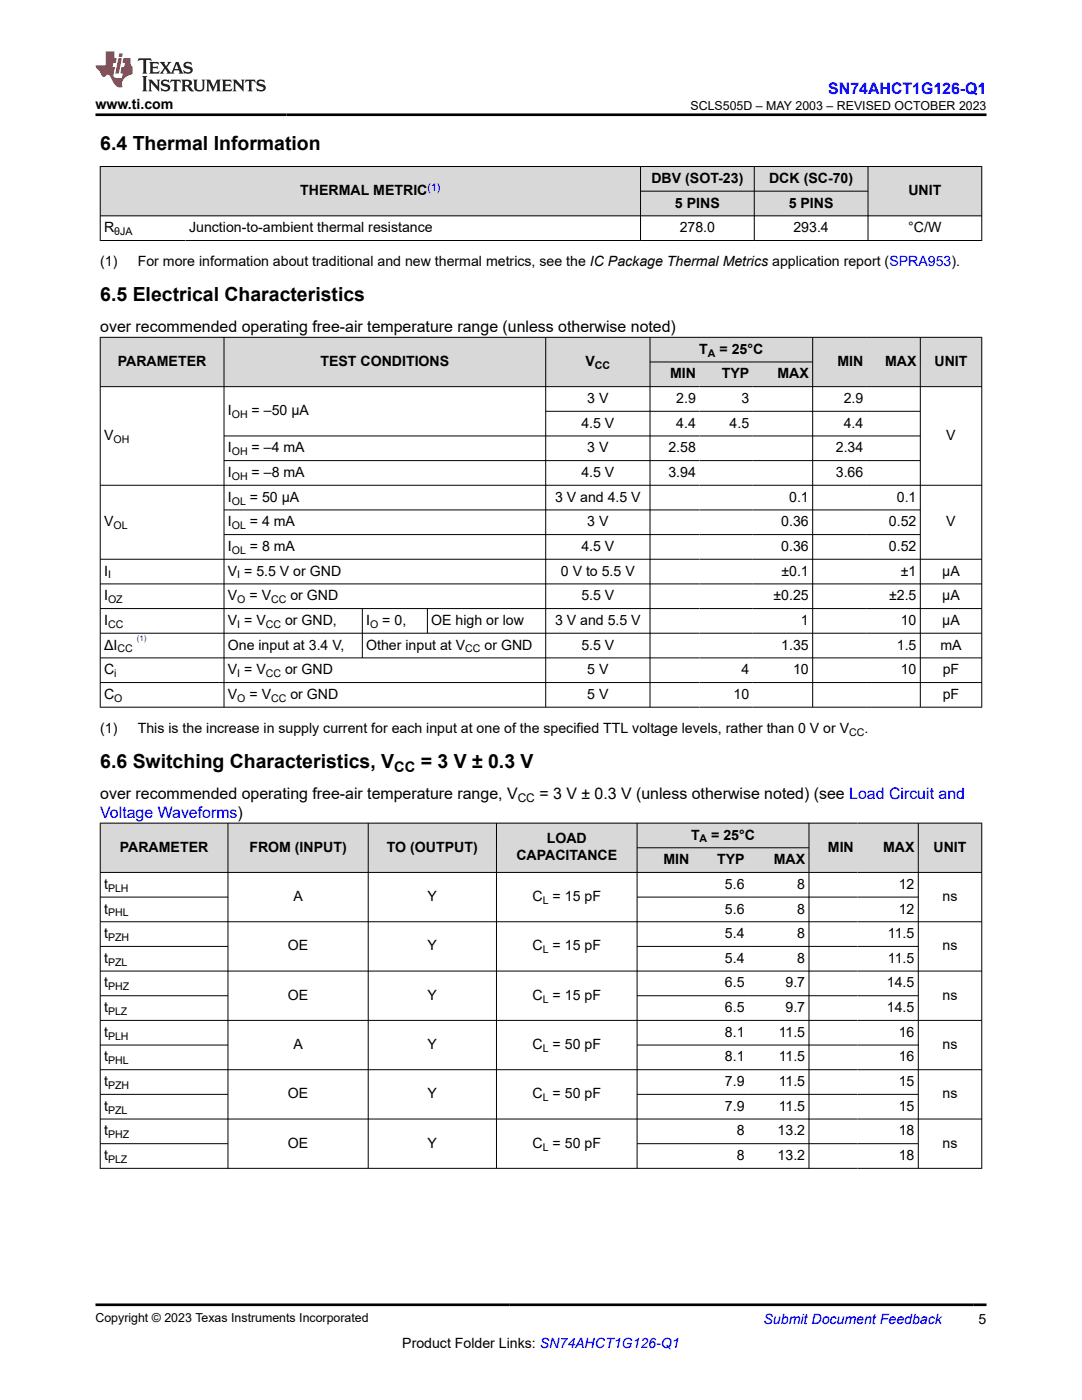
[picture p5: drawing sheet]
<svg xmlns="http://www.w3.org/2000/svg" width="216mm" height="279mm" viewBox="0 0 216 279" stroke-linecap="round" stroke-linejoin="round" font-family="sans-serif">
<g fill="#d8d8d8">
<path d="M20 33.2h175.9v5h-175.9z" fill-rule="evenodd"/>
<path d="M20.1 33.3h107.6v9.7h-107.6z" fill-rule="evenodd"/>
<path d="M127.9 33.3h22.5v4.8h-22.5z" fill-rule="evenodd"/>
<path d="M150.6 33.3h22.5v4.8h-22.5z" fill-rule="evenodd"/>
<path d="M173.3 33.3h22.5v9.7h-22.5z" fill-rule="evenodd"/>
<path d="M127.9 38.2h22.5v4.8h-22.5z" fill-rule="evenodd"/>
<path d="M150.6 38.2h22.5v4.8h-22.5z" fill-rule="evenodd"/>
</g>
<path d="M19.9 33.2h176.1M20 33.2v14.9M127.8 33.2v14.9M127.8 38.2h45.5M150.5 33.2v14.9M173.2 33.2v14.9M195.9 33.2v14.9M19.9 43.1h176.1M19.9 48h176.1" fill="none" stroke="#000" stroke-width=".2"/>
<g fill="#d8d8d8">
<path d="M20 67.3h175.9v4.9h-175.9z" fill-rule="evenodd"/>
<path d="M20.1 67.4h24.5v9.7h-24.5z" fill-rule="evenodd"/>
<path d="M44.8 67.4h64v9.7h-64z" fill-rule="evenodd"/>
<path d="M109 67.4h20.6v9.7h-20.6z" fill-rule="evenodd"/>
<path d="M129.8 67.4h32.3v4.8h-32.3z" fill-rule="evenodd"/>
<path d="M162.2 67.4h10.8v9.7h-10.8z" fill-rule="evenodd"/>
<path d="M173 67.4h10.6v9.7h-10.6z" fill-rule="evenodd"/>
<path d="M183.7 67.4h12.1v9.7h-12.1z" fill-rule="evenodd"/>
<path d="M129.8 72.3h9.8v4.8h-9.8z" fill-rule="evenodd"/>
<path d="M139.6 72.3h10.6v4.8h-10.6z" fill-rule="evenodd"/>
<path d="M150.2 72.3h11.9v4.8h-11.9z" fill-rule="evenodd"/>
</g>
<g fill="none" stroke="#000" stroke-width=".2">
<path d="M19.9 67.3h176.1M19.9 77.2h176.1M20 67.3v73.9M44.7 67.3v73.9M108.9 67.3v73.9M129.7 67.3v73.9M129.7 72.2h32.5M162.2 67.3v73.9M183.6 67.3v73.9M195.9 67.3v73.9M19.9 96.8h176.1M44.7 87h139"/>
<path d="M44.7 91.9h139M108.9 82.1h74.8M19.9 111.6h176.1M19.9 116.5h176.1M44.7 101.8h139M44.7 106.7h139M19.9 121.5h176.1M19.9 126.4h176.1M19.9 131.3h176.1M19.9 136.2h176.1M72.3 121.5v9.9M85.3 121.5v4.9"/>
<path d="M19.9 141.1h176.1"/>
</g>
<g fill="#d8d8d8">
<path d="M20 164.3h175.9v4.9h-175.9z" fill-rule="evenodd"/>
<path d="M20.1 164.3h25.3v9.8h-25.3z" fill-rule="evenodd"/>
<path d="M45.5 164.3h27.9v9.8h-27.9z" fill-rule="evenodd"/>
<path d="M73.5 164.3h25.5v9.8h-25.5z" fill-rule="evenodd"/>
<path d="M99.1 164.3h28v9.8h-28z" fill-rule="evenodd"/>
<path d="M127.2 164.3h34.2v4.8h-34.2z" fill-rule="evenodd"/>
<path d="M161.5 164.3h9.6v9.8h-9.6z" fill-rule="evenodd"/>
<path d="M171.1 164.3h12.1v9.8h-12.1z" fill-rule="evenodd"/>
<path d="M183.3 164.3h12.5v9.8h-12.5z" fill-rule="evenodd"/>
<path d="M127.2 169.3h11.1v4.8h-11.1z" fill-rule="evenodd"/>
<path d="M138.3 169.3h11v4.8h-11z" fill-rule="evenodd"/>
<path d="M149.3 169.3h12.1v4.8h-12.1z" fill-rule="evenodd"/>
</g>
<g fill="none" stroke="#000" stroke-width=".2">
<path d="M19.9 164.3h176.1M19.9 174.1h176.1M19.9 179h25.6M20 164.2v69M45.5 164.2v69M73.5 164.2v69M99.1 164.2v69M127.1 164.2v69M127.1 169.2h34.4M127.1 179h56.2M161.4 164.2v69M183.2 164.2v69"/>
<path d="M195.9 164.2v69M19.9 188.9h25.6M19.9 193.8h176.1M19.9 198.7h25.6M127.1 188.9h56.2M127.1 198.7h56.2M196 184h-176.1M19.9 203.6h176.1M19.9 208.6h25.6M19.9 213.5h176.1M19.9 218.4h25.6M127.1 208.6h56.2"/>
<path d="M127.1 218.4h56.2M19.9 228.2h25.6M19.9 233.2h176.1M127.1 228.2h56.2M196 223.3h-176.1"/>
</g>
<path d="M27.7 11.6l-.2 .6 .5-.2h.6v.1v2.2l-.2 .4h1l-.2-.4v-2.2v-.1h.5l.5 .2-.1-.6zM29.8 12.4l.2 .3v1.6l-.2 .4h1.9l.1-.6a1.08 1.08 0 0 1-1.3 .2v-.7h.6l.4 .2v-.7l-.4 .2h-.6v-.5l.2-.2a1 1 0 0 1 1 .3l-.1-.5zM31.8 12.4l1 1.1-1 1.2h.9l-.2-.2 .4-.8 .5 .8-.2 .2h1.6l-.2-.2 .1-.5h1l.1 .5-.1 .2h.9l-.2-.4-.8-1.9h-.5l-1 2.1-.8-1.1 .9-1h-.8l.2 .2-.5 .6-.3-.6 .1-.2zM35.2 12.8l.4 1h-.8zM36.8 12.5a.65 .65 0 0 0-.2 .7 .65 .65 0 0 0 .6 .5l.7 .1 .1 .3a.79 .79 0 0 1-.7 .4 .79 .79 0 0 1-.7-.5l.1 .7 .2-.1a.93 .93 0 0 0 1.1 0 .93 .93 0 0 0 .4-.9 1.46 1.46 0 0 0-1.2-.6l-.1-.3a1.09 1.09 0 0 1 1.2 .2l-.2-.6-.1 .1-.6-.2zM28.4 15.2l.2 .4v2.2l-.2 .4h1l-.2-.4v-2.2l.2-.4zM29.6 15.9l.2 .4v1.5l-.2 .4h.8l-.3-.4v-1.3l1.7 1.8v-2l.2-.4h-.8l.2 .2 .1 1.1-1.2-1.3zM32.3 16a.65 .65 0 0 0-.2 .8 .65 .65 0 0 0 .7 .4l.6 .2 .1 .2a.79 .79 0 0 1-.7 .4 .79 .79 0 0 1-.7-.5l.1 .7 .2-.1a.93 .93 0 0 0 1.1 .1 .93 .93 0 0 0 .4-1 1.46 1.46 0 0 0-1.2-.5l-.1-.4a1.09 1.09 0 0 1 1.2 .2l-.2-.6-.1 .1-.6-.1zM34.1 15.9l-.1 .6a.63 .63 0 0 1 .7-.3l.1 1.6-.3 .4h1l-.2-.4v-1.6a.66 .66 0 0 1 .8 .3l-.1-.6zM36.2 15.9l.2 .4v1.5l-.2 .4h.9l-.2-.2v-.7h.5l.1 .2a.79 .79 0 0 0 1.2 .6l-1-.9a.61 .61 0 0 0 .6-.6 .61 .61 0 0 0-.5-.7zM36.9 16.2h.2a.47 .47 0 0 1 .5 .1 .47 .47 0 0 1 .1 .5l-.2 .1-.6 .1zM38.5 15.9l.2 .2a2.27 2.27 0 0 0 .4 2 1.04 1.04 0 0 0 1.7-.7v-1.3l.2-.2h-.8l.2 .4v1.1a.6 .6 0 0 1-.6 .6 .6 .6 0 0 1-.6-.6v-1.1l.3-.4zM41.1 15.9l.2 .4v1.5l-.2 .4h.7l-.2-.4v-1.4l.9 1.9 .8-1.9v1.4l-.2 .4h1l-.3-.4v-1.5l.3-.4h-.8l-.7 1.5-.7-1.5zM44.3 15.9l.2 .4v1.5l-.2 .4h1.9l.1-.6a1.09 1.09 0 0 1-1.3 .2v-.7h.6l.4 .2v-.6l-.4 .2h-.6v-.6l.2-.1a1.01 1.01 0 0 1 1 .3l-.1-.6zM46.4 15.9l.3 .4v1.5l-.3 .4h.8l-.2-.4v-1.3l1.6 1.8v-2l.2-.4h-.7l.2 .2v1.1l-1.2-1.3zM49 15.9l-.1 .6a.63 .63 0 0 1 .8-.3v1.6l-.3 .4h1l-.2-.4v-1.6a.66 .66 0 0 1 .8 .3l-.1-.6zM51.4 16a.65 .65 0 0 0-.2 .8 .65 .65 0 0 0 .6 .4l.6 .2 .2 .2a.79 .79 0 0 1-.8 .4 .79 .79 0 0 1-.6-.5l.1 .7 .2-.1a.93 .93 0 0 0 1 .1 .93 .93 0 0 0 .5-1 1.46 1.46 0 0 0-1.3-.5l-.1-.4a1.09 1.09 0 0 1 1.3 .2l-.2-.6-.2 .1-.5-.1z" fill="#231f20"/>
<path d="M21.1 10.3v2.7h-2.1l.1 .4 .9 1a.95 .95 0 0 0 .9 .9 .59 .59 0 0 1 .6-.4 .59 .59 0 0 1 .5 .3l.4 .8a1.59 1.59 0 0 0 2.1 1.4 1.61 1.61 0 0 1 1-2.3l1-.3-.1-1.5a1.59 1.59 0 0 1-.4-1.7h-1.4l-.2 .9h.5l-.1 .9h-.5l-.2 .9v.3l.4 .1-.2 .9h-.6a.73 .73 0 0 1-1.1-.7l.3-1.5h-.5l.2-.9h.5l.2-.9h-.5v-1.3zM23.6 11.6l-.6 3.1h.7l.6-3.1zM23.8 10.7l-.1 .6h.7l.1-.6z" fill="#ed1c24"/>
<path d="M19 22.9h177.8M19 260.4h177.8" fill="none" stroke="#000" stroke-width=".53"/>
<g font-size="3.9">
<text x="20" y="29.9">6.4 Thermal Information</text>
<text x="20" y="60.1">6.5 Electrical Characteristics</text>
<text x="20" y="153.3">6.6 Switching Characteristics, V</text>
<text x="83.9" y="153.3">= 3 V ± 0.3 V</text>
</g>
<g font-size="3.2" fill="#00f">
<text x="165.3" y="18.7">SN74AHCT1G126-Q1</text>
<text x="20" y="163.2">Voltage Waveforms)</text>
</g>
<g font-size="3.2">
<text x="20" y="66.3">over recommended operating free-air temperature range (unless otherwise noted)</text>
<text x="20" y="159.4">over recommended operating free-air temperature range, V</text>
<text x="107.6" y="159.4">= 3 V ± 0.3 V (unless otherwise noted) (see Load Circuit and</text>
</g>
<text font-size="2.9" x="78.7" y="154">CC</text>
<g font-size="2.8">
<text x="19" y="21.8">www.ti.com</text>
<text x="59.9" y="39">THERMAL METRIC</text>
<text x="130" y="36.5">DBV (SOT-23)</text>
<text x="134.7" y="41.4">5 PINS</text>
<text x="153.5" y="36.5">DCK (SC-70)</text>
<text x="157.4" y="41.4">5 PINS</text>
<text x="181.3" y="39">UNIT</text>
<text x="20.8" y="46.3">R</text>
<text x="37.7" y="46.3">Junction-to-ambient thermal resistance</text>
<text x="135.6" y="46.3">278.0</text>
<text x="158.3" y="46.3">293.4</text>
<text x="181.2" y="46.3">°C/W</text>
<text x="20" y="53.1">(1)</text>
<text x="27.5" y="53.1">For more information about traditional and new thermal metrics, see the IC Package Thermal Metrics application report (SPRA953).</text>
<text x="139.5" y="70.6">T</text>
<text x="143.6" y="70.6">= 25°C</text>
<text x="23.5" y="73.1">PARAMETER</text>
<text x="63.9" y="73.1">TEST CONDITIONS</text>
<text x="116.8" y="73.1">V</text>
<text x="133.7" y="75.5">MIN</text>
<text x="144" y="75.5">TYP</text>
<text x="155.1" y="75.5">MAX</text>
<text x="167.1" y="73.1">MIN</text>
<text x="176.6" y="73.1">MAX</text>
<text x="186.5" y="73.1">UNIT</text>
<text x="45.5" y="82.9">I</text>
<text x="50.2" y="82.9">= –50 µA</text>
<text x="117.2" y="80.4">3 V</text>
<text x="134.9" y="80.4">2.9</text>
<text x="147.9" y="80.4">3</text>
<text x="168.3" y="80.4">2.9</text>
<text x="20.8" y="87.8">V</text>
<text x="116" y="85.4">4.5 V</text>
<text x="134.9" y="85.4">4.4</text>
<text x="145.6" y="85.4">4.5</text>
<text x="168.3" y="85.4">4.4</text>
<text x="188.8" y="87.8">V</text>
<text x="45.5" y="90.3">I</text>
<text x="45.5" y="95.2">I</text>
<text x="50.2" y="90.3">= –4 mA</text>
<text x="50.2" y="95.2">= –8 mA</text>
<text x="116" y="95.2">4.5 V</text>
<text x="117.2" y="90.3">3 V</text>
<text x="133.4" y="90.3">2.58</text>
<text x="133.4" y="95.2">3.94</text>
<text x="166.8" y="90.3">2.34</text>
<text x="166.8" y="95.2">3.66</text>
<text x="45.5" y="100.1">I</text>
<text x="49.9" y="100.1">= 50 µA</text>
<text x="110.7" y="100.1">3 V and 4.5 V</text>
<text x="157.5" y="100.1">0.1</text>
<text x="178.9" y="100.1">0.1</text>
<text x="20.8" y="105">V</text>
<text x="45.5" y="105">I</text>
<text x="49.9" y="105">= 4 mA</text>
<text x="117.2" y="105">3 V</text>
<text x="155.9" y="105">0.36</text>
<text x="177.4" y="105">0.52</text>
<text x="188.8" y="105">V</text>
<text x="45.5" y="110">I</text>
<text x="49.9" y="110">= 8 mA</text>
<text x="116" y="110">4.5 V</text>
<text x="155.9" y="110">0.36</text>
<text x="177.4" y="110">0.52</text>
<text x="20.8" y="114.9">I</text>
<text x="20.8" y="119.8">I</text>
<text x="45.5" y="114.9">V = 5.5 V or GND</text>
<text x="45.5" y="119.8">V</text>
<text x="49.8" y="119.8">= V</text>
<text x="57.9" y="119.8">or GND</text>
<text x="111.9" y="114.9">0 V to 5.5 V</text>
<text x="116" y="119.8">5.5 V</text>
<text x="154.3" y="119.8">±0.25</text>
<text x="155.9" y="114.9">±0.1</text>
<text x="177.4" y="119.8">±2.5</text>
<text x="179.8" y="114.9">±1</text>
<text x="188" y="114.9">µA</text>
<text x="188" y="119.8">µA</text>
<text x="20.8" y="124.7">I</text>
<text x="45.5" y="124.7">V = V</text>
<text x="56.9" y="124.7">or GND,</text>
<text x="73.1" y="124.7">I</text>
<text x="76.3" y="124.7">= 0,</text>
<text x="86.1" y="124.7">OE high or low</text>
<text x="110.7" y="124.7">3 V and 5.5 V</text>
<text x="159.8" y="124.7">1</text>
<text x="179.7" y="124.7">10</text>
<text x="188" y="124.7">µA</text>
<text x="20.8" y="129.6">ΔI</text>
<text x="45.5" y="129.6">One input at 3.4 V,</text>
<text x="73.1" y="129.6">Other input at V</text>
<text x="96.7" y="129.6">or GND</text>
<text x="116" y="129.6">5.5 V</text>
<text x="155.9" y="129.6">1.35</text>
<text x="178.9" y="129.6">1.5</text>
<text x="187.7" y="129.6">mA</text>
<text x="20.8" y="134.6">C</text>
<text x="45.5" y="134.6">V = V</text>
<text x="56.9" y="134.6">or GND</text>
<text x="117.2" y="134.6">5 V</text>
<text x="147.9" y="134.6">4</text>
<text x="158.3" y="134.6">10</text>
<text x="179.7" y="134.6">10</text>
<text x="188.1" y="134.6">pF</text>
<text x="20.8" y="139.5">C</text>
<text x="45.5" y="139.5">V</text>
<text x="49.8" y="139.5">= V</text>
<text x="57.9" y="139.5">or GND</text>
<text x="117.2" y="139.5">5 V</text>
<text x="146.4" y="139.5">10</text>
<text x="188.1" y="139.5">pF</text>
<text x="20" y="146.3">(1)</text>
<text x="27.5" y="146.3">This is the increase in supply current for each input at one of the specified TTL voltage levels, rather than 0 V or V</text>
<text x="172.5" y="146.3">.</text>
<text x="137.9" y="167.5">T</text>
<text x="141.9" y="167.5">= 25°C</text>
<text x="23.9" y="170">PARAMETER</text>
<text x="49.8" y="170">FROM (INPUT)</text>
<text x="77.2" y="170">TO (OUTPUT)</text>
<text x="103" y="171.7">CAPACITANCE</text>
<text x="109.1" y="168.3">LOAD</text>
<text x="132.4" y="172.5">MIN</text>
<text x="143.1" y="172.5">TYP</text>
<text x="154.4" y="172.5">MAX</text>
<text x="165.2" y="170">MIN</text>
<text x="176.2" y="170">MAX</text>
<text x="186.3" y="170">UNIT</text>
<text x="20.8" y="177.4">t</text>
<text x="58.5" y="179.8">A</text>
<text x="85.3" y="179.8">Y</text>
<text x="106.3" y="179.8">C = 15 pF</text>
<text x="144.6" y="177.4">5.6</text>
<text x="159.1" y="177.4">8</text>
<text x="179.3" y="177.4">12</text>
<text x="188.1" y="179.8">ns</text>
<text x="20.8" y="182.3">t</text>
<text x="144.6" y="182.3">5.6</text>
<text x="159.1" y="182.3">8</text>
<text x="179.3" y="182.3">12</text>
<text x="20.8" y="187.2">t</text>
<text x="57.4" y="189.7">OE</text>
<text x="85.3" y="189.7">Y</text>
<text x="106.3" y="189.7">C = 15 pF</text>
<text x="144.6" y="187.2">5.4</text>
<text x="159.1" y="187.2">8</text>
<text x="177.2" y="187.2">11.5</text>
<text x="188.1" y="189.7">ns</text>
<text x="20.8" y="192.2">t</text>
<text x="20.8" y="197.1">t</text>
<text x="144.6" y="192.2">5.4</text>
<text x="144.6" y="197.1">6.5</text>
<text x="156.7" y="197.1">9.7</text>
<text x="159.1" y="192.2">8</text>
<text x="177" y="197.1">14.5</text>
<text x="177.2" y="192.2">11.5</text>
<text x="20.8" y="202">t</text>
<text x="57.4" y="199.5">OE</text>
<text x="85.3" y="199.5">Y</text>
<text x="106.3" y="199.5">C = 15 pF</text>
<text x="144.6" y="202">6.5</text>
<text x="156.7" y="202">9.7</text>
<text x="177" y="202">14.5</text>
<text x="188.1" y="199.5">ns</text>
<text x="20.8" y="206.9">t</text>
<text x="58.5" y="209.4">A</text>
<text x="85.3" y="209.4">Y</text>
<text x="106.3" y="209.4">C = 50 pF</text>
<text x="144.6" y="206.9">8.1</text>
<text x="155.4" y="206.9">11.5</text>
<text x="179.3" y="206.9">16</text>
<text x="188.1" y="209.4">ns</text>
<text x="20.8" y="211.8">t</text>
<text x="144.6" y="211.8">8.1</text>
<text x="155.4" y="211.8">11.5</text>
<text x="179.3" y="211.8">16</text>
<text x="20.8" y="216.8">t</text>
<text x="20.8" y="221.7">t</text>
<text x="57.4" y="219.2">OE</text>
<text x="85.3" y="219.2">Y</text>
<text x="106.3" y="219.2">C = 50 pF</text>
<text x="144.6" y="216.8">7.9</text>
<text x="144.6" y="221.7">7.9</text>
<text x="155.4" y="216.8">11.5</text>
<text x="155.4" y="221.7">11.5</text>
<text x="179.3" y="216.8">15</text>
<text x="179.3" y="221.7">15</text>
<text x="188.1" y="219.2">ns</text>
<text x="20.8" y="226.6">t</text>
<text x="147" y="226.6">8</text>
<text x="155.2" y="226.6">13.2</text>
<text x="179.3" y="226.6">18</text>
<text x="20.8" y="231.5">t</text>
<text x="57.4" y="229.1">OE</text>
<text x="85.3" y="229.1">Y</text>
<text x="106.3" y="229.1">C = 50 pF</text>
<text x="147" y="231.5">8</text>
<text x="155.2" y="231.5">13.2</text>
<text x="179.3" y="231.5">18</text>
<text x="188.1" y="229.1">ns</text>
<text x="80.3" y="269">Product Folder Links: SN74AHCT1G126-Q1</text>
<text x="195.3" y="264.2">5</text>
</g>
<text font-size="2.8" fill="#00f" x="152.4" y="264.2">Submit Document Feedback</text>
<g font-size="2.5">
<text x="137.8" y="21.9">SCLS505D – MAY 2003 – REVISED OCTOBER 2023</text>
<text x="19" y="263.9">Copyright © 2023 Texas Instruments Incorporated</text>
</g>
<text font-size="2.4" x="103.3" y="160">CC</text>
<text font-size="2.1" fill="#00f" x="85.3" y="38">(1)</text>
<g font-size="2.1">
<text x="22.8" y="46.9">θJA</text>
<text x="141.3" y="71.2">A</text>
<text x="118.7" y="73.6">CC</text>
<text x="46.3" y="83.5">OH</text>
<text x="22.6" y="88.4">OH</text>
<text x="46.3" y="90.8">OH</text>
<text x="46.3" y="95.8">OH</text>
<text x="46.3" y="100.7">OL</text>
<text x="22.6" y="105.6">OL</text>
<text x="46.3" y="105.6">OL</text>
<text x="46.3" y="110.5">OL</text>
<text x="21.6" y="115.4">I</text>
<text x="47.3" y="115.4">I</text>
<text x="21.6" y="120.4">OZ</text>
<text x="21.6" y="125.3">CC</text>
<text x="47.3" y="120.4">O</text>
<text x="47.3" y="125.3">I</text>
<text x="53" y="125.3">CC</text>
<text x="54.1" y="120.4">CC</text>
<text x="73.9" y="125.3">O</text>
<text x="23.4" y="130.2">CC</text>
<text x="92.8" y="130.2">CC</text>
<text x="22.8" y="135.1">i</text>
<text x="47.3" y="135.1">I</text>
<text x="53" y="135.1">CC</text>
<text x="22.8" y="140.1">O</text>
<text x="47.3" y="140.1">O</text>
<text x="54.1" y="140.1">CC</text>
<text x="169.5" y="146.9">CC</text>
<text x="139.6" y="168.1">A</text>
<text x="21.6" y="178">PLH</text>
<text x="21.6" y="182.9">PHL</text>
<text x="108.3" y="180.4">L</text>
<text x="21.6" y="187.8">PZH</text>
<text x="108.3" y="190.3">L</text>
<text x="21.6" y="192.7">PZL</text>
<text x="21.6" y="197.6">PHZ</text>
<text x="21.6" y="202.6">PLZ</text>
<text x="108.3" y="200.1">L</text>
<text x="21.6" y="207.5">PLH</text>
<text x="108.3" y="209.9">L</text>
<text x="21.6" y="212.4">PHL</text>
<text x="21.6" y="217.3">PZH</text>
<text x="108.3" y="219.8">L</text>
<text x="21.6" y="222.2">PZL</text>
<text x="21.6" y="227.2">PHZ</text>
<text x="21.6" y="232.1">PLZ</text>
<text x="108.3" y="229.6">L</text>
</g>
<text font-size="1.6" fill="#00f" x="27.3" y="128">(1)</text>
</svg>
